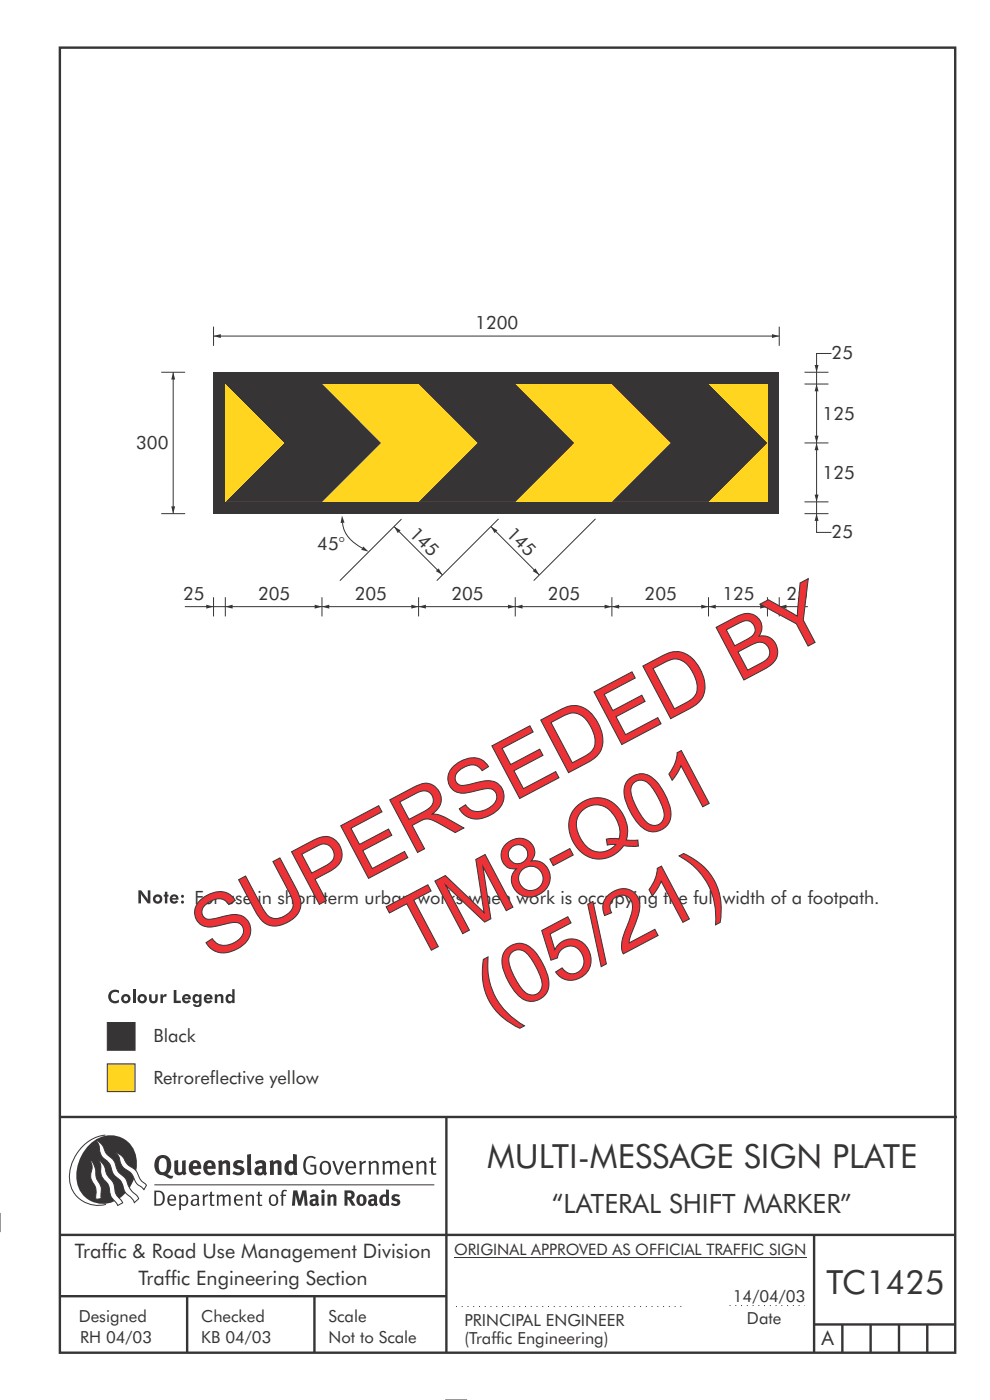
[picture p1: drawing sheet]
<svg xmlns="http://www.w3.org/2000/svg" width="210mm" height="297mm" viewBox="0 0 210 297" stroke-linecap="round" stroke-linejoin="round" font-family="sans-serif">
<g fill="none" stroke="#373435" stroke-width=".51">
<path d="M12.7 10.1h189.9v276.9h-189.9zM12.7 237h190.3M94.7 236.9v50.1M12.7 262h190M12.7 275h82M39.7 275v12M66.7 275v12M172.7 262v25M172.7 281h30M178.7 281v6M184.7 281v6M190.7 281v6"/>
<path d="M196.7 281v6"/>
</g>
<path d="M154.8 277h15.9" fill="none" stroke="#373435" stroke-width=".21" stroke-dasharray=".2 1" stroke-linecap="butt"/>
<g fill="#373435">
<path d="M23.4 210.4l.4-.3 .9-.1 .5 .2v.6a.97 .97 0 0 0-1.4-.1 .97 .97 0 0 0 0 1.4 .97 .97 0 0 0 1.4 0v.6a1.48 1.48 0 0 1-1.9-.3 1.48 1.48 0 0 1 .1-2z"/>
<path d="M28.2 209.9h.5v2.9h-.5z"/>
<path d="M31.6 211h.5v.9a.4 .4 0 0 0 .4 .5 .4 .4 0 0 0 .4-.5v-.9h.6v.9a.92 .92 0 0 1-1 1 .92 .92 0 0 1-.9-1z"/>
<path d="M34 211h.6l-.1 .4a.63 .63 0 0 1 .9-.5l-.1 .6h-.5l-.2 .2v1.1h-.6z"/>
<path d="M36.9 210h.5v2.3h.9v.5h-1.4z"/>
<path d="M45.6 211h.5v.2a.7 .7 0 0 1 .8-.3 .7 .7 0 0 1 .5 .8v1.1h-.5v-1.1a.41 .41 0 0 0-.6-.3 .41 .41 0 0 0-.2 .5v.9h-.5z"/>
<path d="M25.7 211.9a1.01 1.01 0 0 0 2 0 1.01 1.01 0 0 0-2 0zM26.2 211.9a.5 .5 0 0 1 1 0 .5 .5 0 0 1-1 0z"/>
<path d="M29.2 211.9a1.01 1.01 0 0 0 2 0 1.01 1.01 0 0 0-2 0zM29.6 211.9a.5 .5 0 0 1 1 0 .5 .5 0 0 1-1 0z"/>
<path d="M38.9 211.2a.99 .99 0 0 0 0 1.5 .99 .99 0 0 0 1.5-.3l-.4-.2-.3 .2a.44 .44 0 0 1-.6-.4h1.4a.93 .93 0 0 0-.5-1 .93 .93 0 0 0-1.1 .2zM39.2 211.5a.42 .42 0 0 1 .5-.2 .42 .42 0 0 1 .3 .4h-.9z"/>
<path d="M41.3 211.9a.51 .51 0 0 1 1 0 .51 .51 0 0 1-1 0zM41 211.1a1.01 1.01 0 0 0-.1 1.2 1.01 1.01 0 0 0 1 .5l.4-.3v.3a.4 .4 0 0 1-.3 .5 .4 .4 0 0 1-.5-.2h-.6a.93 .93 0 0 0 1.1 .6 .93 .93 0 0 0 .7-.9v-1.8h-.4v.3a.73 .73 0 0 0-1.3-.2z"/>
<path d="M43.5 211.2a.99 .99 0 0 0 0 1.5 .99 .99 0 0 0 1.5-.3l-.4-.2-.2 .2a.44 .44 0 0 1-.7-.4h1.4a.93 .93 0 0 0-.5-1 .93 .93 0 0 0-1.1 .2zM43.8 211.5a.42 .42 0 0 1 .5-.2 .42 .42 0 0 1 .3 .4h-.8z"/>
<path d="M49.3 209.9v1.4a.84 .84 0 0 0-1.2-.3 .84 .84 0 0 0-.2 1.2 .76 .76 0 0 0 .5 .7 .76 .76 0 0 0 .9-.4v.3h.5v-2.9zM48.6 211.4a.47 .47 0 0 1 .5 0 .47 .47 0 0 1 .2 .5l-.1 .3a.46 .46 0 0 1-.8 0v-.6z"/>
</g>
<path d="M22.8 225.7h5.8v5.9h-5.8z" fill-rule="evenodd" fill="#ffd520" stroke="#373435" stroke-width=".21"/>
<path d="M22.8 216.9h5.8v5.9h-5.8z" fill-rule="evenodd" fill="#373435" stroke="#373435" stroke-width=".21"/>
<path d="M96.7 277.2h48.5" fill="none" stroke="#373435" stroke-width=".21" stroke-dasharray=".2 1" stroke-linecap="butt"/>
<path d="M96.3 266.7h74.7" fill="none" stroke="#373435" stroke-width=".21"/>
<g fill="#373435">
<path d="M64.9 245.6a1.61 1.61 0 0 1 2.1 0l-.2 .3a1.17 1.17 0 0 0-1.4-.2 1.17 1.17 0 0 0-.6 1.3 1.42 1.42 0 0 0 1.2 1.9l.7-.2v-1.2h-.8l-.1-.4h1.3v1.8a1.82 1.82 0 0 1-2.2 0 1.82 1.82 0 0 1-.6-2.1l.2-.7z" fill-rule="evenodd"/>
<path d="M68.2 246.5a1.77 1.77 0 0 0 .4 2.7 1.39 1.39 0 0 0 1.4-.5 1.39 1.39 0 0 0 .2-1.5 1.19 1.19 0 0 0-2-.7zM68.5 246.8a.83 .83 0 0 1 1 .1 .83 .83 0 0 1 .2 .9 .75 .75 0 0 1-.6 1.1 .75 .75 0 0 1-.8-.8v-1z" fill-rule="evenodd"/>
<path d="M70.5 246.4l.4-.1 .8 2.4 .8-2.3h.5l-1.1 2.8h-.4z" fill-rule="evenodd"/>
<path d="M73.6 246.7a1.74 1.74 0 0 0 .5 2.5h.9l.5-.3-.2-.3a.89 .89 0 0 1-1.1 .2 .89 .89 0 0 1-.4-1h1.7a1.15 1.15 0 0 0-.4-1.3 1.15 1.15 0 0 0-1.5 .2zM74 246.8a.67 .67 0 0 1 .8-.1 .67 .67 0 0 1 .3 .8h-1.3z" fill-rule="evenodd"/>
<path d="M76.2 246.4l.4-.1 .1 .4 .5-.4h.5l-.2 .5a.61 .61 0 0 0-.8 .6v1.8h-.4z" fill-rule="evenodd"/>
<path d="M78.1 246.4l.5-.1 .1 .4a.89 .89 0 0 1 .9-.4 .89 .89 0 0 1 .7 .7v2.2h-.4v-2.2l-.1-.2-.3-.1-.8 .4v2.1h-.4z" fill-rule="evenodd"/>
<path d="M81.1 246.4l.4-.1 .1 .4a.83 .83 0 0 1 .8-.4 .83 .83 0 0 1 .7 .5 .86 .86 0 0 1 .9-.5 .86 .86 0 0 1 .7 .7v2.2h-.4l-.1-2.3a.5 .5 0 0 0-.8 0l-.2 .2v2.1h-.5v-2.2l-.4-.3-.7 .4v2.1h-.4z" fill-rule="evenodd"/>
<path d="M85.7 246.7a1.74 1.74 0 0 0 .5 2.5h.9l.5-.3-.2-.3a.89 .89 0 0 1-1.1 .2 .89 .89 0 0 1-.4-1h1.7a1.15 1.15 0 0 0-.5-1.3 1.15 1.15 0 0 0-1.4 .2zM86 246.8a.67 .67 0 0 1 .9-.1 .67 .67 0 0 1 .3 .8h-1.3z" fill-rule="evenodd"/>
<path d="M88.3 246.4l.4-.1 .1 .4a.89 .89 0 0 1 .9-.4 .89 .89 0 0 1 .8 .7v2.2h-.5v-2.2l-.1-.2-.3-.1-.8 .4v2.1h-.4z" fill-rule="evenodd"/>
<path d="M91.5 245.6l.4-.1v.9h.7l-.2 .3h-.5v2.1l.1 .1h.5l.1 .3a.71 .71 0 0 1-1.2-.6v-1.9h-.3v-.3h.3z" fill-rule="evenodd"/>
<path d="M37 246.3l.8-.2v2a.46 .46 0 0 0 .2 .6 .46 .46 0 0 0 .6-.2v-2.2l.8-.2v2.4l.2 .5-.6 .4-.2-.3a1.03 1.03 0 0 1-1.2 .2 1.03 1.03 0 0 1-.6-1.1z" fill-rule="evenodd"/>
<path d="M40.4 246.6a1.64 1.64 0 0 0 0 2.2 1.64 1.64 0 0 0 2.3 .1l-.4-.4a.78 .78 0 0 1-.9 .3 .78 .78 0 0 1-.5-.8h1.8a1.37 1.37 0 0 0-.6-1.7 1.37 1.37 0 0 0-1.7 .3zM41.1 246.9a.48 .48 0 0 1 .6-.1 .48 .48 0 0 1 .2 .6h-1z" fill-rule="evenodd"/>
<path d="M43.5 246.6a1.65 1.65 0 0 0-.2 1.9 1.65 1.65 0 0 0 1.9 .8l.5-.4-.3-.4a.78 .78 0 0 1-.9 .3 .78 .78 0 0 1-.5-.8h1.8a1.37 1.37 0 0 0-.6-1.7 1.37 1.37 0 0 0-1.7 .3zM44.1 246.9a.48 .48 0 0 1 .6-.1 .48 .48 0 0 1 .2 .6h-.9z" fill-rule="evenodd"/>
<path d="M46.3 246.3l.7-.2 .1 .4a.95 .95 0 0 1 1-.3 .95 .95 0 0 1 .7 .8v2.3h-.8v-2.3l-.3-.2-.5 .3v2.2h-.8z" fill-rule="evenodd"/>
<path d="M49.7 246.5a1.73 1.73 0 0 1 2-.1l-.2 .5-.6-.2a.42 .42 0 0 0-.6 .3l.2 .3a1.23 1.23 0 0 1 1.4 1 1.47 1.47 0 0 1-2.3 .9l-.3-.2 .3-.6 .7 .3a.47 .47 0 0 0 .7-.3 .87 .87 0 0 0-1-.5l-.4-.2-.1-.4z" fill-rule="evenodd"/>
<path d="M54.1 246.6l.3 .5 .3-.1a.62 .62 0 0 1 .9 0l.1 .4a1.21 1.21 0 0 0-1.4 .3 1.21 1.21 0 0 0-.1 1.3 1.19 1.19 0 0 0 1.6 .1l.5 .3 .4-.5-.3-.3v-1.4a.96 .96 0 0 0-1.3-1zM55 248l.6-.1v.7a.43 .43 0 0 1-.6 .1 .43 .43 0 0 1 0-.7z" fill-rule="evenodd"/>
<path d="M57.2 246.3l.7-.2 .1 .4a.95 .95 0 0 1 1-.3 .95 .95 0 0 1 .7 .8v2.3h-.8v-2.3l-.2-.2-.6 .3v2.2h-.8z" fill-rule="evenodd"/>
<path d="M62.2 244.8v1.5a1.29 1.29 0 0 0-1.4 .2 1.29 1.29 0 0 0-.5 1.3 1.24 1.24 0 0 0 .6 1.3 1.24 1.24 0 0 0 1.4 0l.1 .2h.7l-.1-4.3zM61.5 246.9l.4-.1 .3 .2v1.5l-.3 .1a.48 .48 0 0 1-.6-.4 1.52 1.52 0 0 1 .2-1.3z" fill-rule="evenodd"/>
<path d="M52.4 245l.8-.2 .2 4.5h-.8l-.1-.2z" fill-rule="evenodd"/>
</g>
<path d="M22.4 240.8a9 9 0 0 0-7.4 10.9 6.2 6.2 0 0 0 7.5 3.8M32.7 251.4h59.4" fill="none" stroke="#373435" stroke-width=".21"/>
<path d="M19.1 242.7a5.7 5.7 0 0 1 6.5-1.4 5.7 5.7 0 0 1 3.4 5.7 8.6 8.6 0 0 1-6.2 8.3 5.7 5.7 0 0 1-6.5-7 9.9 9.9 0 0 1 2.8-5.6z" fill-rule="evenodd" fill="#373435"/>
<path d="M24.5 244.5a3.1 3.1 0 0 1 2.3 2.2l.7 .7a3.2 3.2 0 0 1 2 2.4l.4 .6 1.2 1.1-.6 .9-.2-.3a3.5 3.5 0 0 1-1.9-2.1 3.8 3.8 0 0 0-2.1-2.2 3.5 3.5 0 0 1-1-2.2zM20.4 241.9a3.4 3.4 0 0 1 1.9 2.5l.7 .8a3.3 3.3 0 0 1 1.7 2.6 4.4 4.4 0 0 0 1.7 2l.3 .3a6.1 6.1 0 0 0 2.5 3.7l.2 .5-.9 .9a6.1 6.1 0 0 0-1.9-2.2l-.4-.8a3.6 3.6 0 0 0-1.9-2.8l-.6-1a3.6 3.6 0 0 0-1.9-2.8 3.7 3.7 0 0 1-.8-2.4zM21 246.1a3.4 3.4 0 0 1 1.5 2.7l.6 1a3.8 3.8 0 0 1 1.4 3.1l.3 .7 1.2 1.6-1 .6-.5-.8a3.2 3.2 0 0 1-1.3-2.8 4.3 4.3 0 0 0-1.4-2.2 4.7 4.7 0 0 1-.5-2.9zM19.2 246.1a5.1 5.1 0 0 1 1.2 3.7l.3 .7a3.1 3.1 0 0 1 .7 3l.1 .8-1.1 .2-.1-.8a3.5 3.5 0 0 0-.9-3.3 3.6 3.6 0 0 1 .1-2.5z" fill-rule="evenodd" fill="#fefefe" stroke="#373435" stroke-width=".21"/>
<g fill="#373435">
<path d="M33.4 245.5a2.51 2.51 0 0 0 .4 3.7l.8 .1a2.78 2.78 0 0 0 2 .7l.2-.6h-.6l-.7-.3a2.56 2.56 0 0 0 0-3.8 1.83 1.83 0 0 0-2.1 .2zM34 245.9a.87 .87 0 0 1 1 0 .87 .87 0 0 1 .4 .9v.4a1.17 1.17 0 0 1-.9 1.5l-.3-.1a2.38 2.38 0 0 1-.2-2.7z" fill-rule="evenodd"/>
<path d="M33.1 252.9v2.6a1.12 1.12 0 0 0 1.2-.3 1.12 1.12 0 0 0 .2-1.2l-.1-.5-.3-.4zM32.7 252.6h1.1a1.67 1.67 0 0 1 1.2 1.6 1.67 1.67 0 0 1-1.3 1.6h-1zM36.1 253.9l-.2 .5h1.1a.55 .55 0 0 0-.3-.6 .55 .55 0 0 0-.6 .1zM35.8 253.7a.95 .95 0 0 1 1.2-.1 .95 .95 0 0 1 .4 1.1h-1.5a.72 .72 0 0 0 .4 .8 .72 .72 0 0 0 .9-.2l.1 .3a1.15 1.15 0 0 1-1.5 0 1.15 1.15 0 0 1-.2-1.5zM38.4 254.1v1.2a.7 .7 0 0 0 .9 .1 .7 .7 0 0 0 .2-.9 .61 .61 0 0 0-.4-.7 .61 .61 0 0 0-.7 .3zM38 253.5l.3-.1 .1 .4a.95 .95 0 0 1 1.2-.2 .95 .95 0 0 1 .3 1.2 .92 .92 0 0 1-.5 .9 .92 .92 0 0 1-1-.1v1.1l-.4 .1zM40.9 254.8a.5 .5 0 0 0 .2 .8 .5 .5 0 0 0 .7-.4v-.6zM40.5 253.7a1 1 0 0 1 1.7 .3v1.4l.2 .2-.2 .3-.3-.3a.78 .78 0 0 1-1.4-.1 .78 .78 0 0 1 .8-1.1h.5a.58 .58 0 0 0-.3-.7 .58 .58 0 0 0-.7 .2zM43 253.5l.3-.1 .1 .4 .3-.3 .5-.1-.2 .4a.52 .52 0 0 0-.6 .5v1.5h-.4zM44.6 252.9l.4-.1-.1 .7h.6l-.1 .3h-.5v1.5a.35 .35 0 0 0 .6 .3v.2a.57 .57 0 0 1-.6 .1 .57 .57 0 0 1-.3-.5v-1.6h-.3v-.3h.3zM45.9 253.5l.4-.1 .1 .4 .2-.2a.64 .64 0 0 1 1 .2 .7 .7 0 0 1 .8-.4 .7 .7 0 0 1 .5 .6v1.8h-.3v-1.7l-.3-.4-.7 .4v1.7h-.3v-1.6a.38 .38 0 0 0-.3-.5 .38 .38 0 0 0-.5 .2l-.1 .2v1.7h-.4zM50.2 253.9l-.2 .5h1.1a.55 .55 0 0 0-.2-.6 .55 .55 0 0 0-.7 .1zM49.9 253.7a.95 .95 0 0 1 1.2-.1 .95 .95 0 0 1 .4 1.1h-1.5a.72 .72 0 0 0 .4 .8 .72 .72 0 0 0 .9-.2l.1 .3a1.15 1.15 0 0 1-1.5 0 1.15 1.15 0 0 1-.2-1.5zM52.1 253.5l.3-.1 .1 .4a.72 .72 0 0 1 .8-.4 .72 .72 0 0 1 .6 .6v1.8h-.4v-1.6a.45 .45 0 0 0-.3-.5 .45 .45 0 0 0-.5 .2l-.2 .2v1.7h-.3zM54.7 252.9l.4-.1v.7h.6l-.1 .3h-.5v1.5a.35 .35 0 0 0 .5 .3v.2a.57 .57 0 0 1-.6 .1 .57 .57 0 0 1-.3-.5v-1.6h-.3v-.3h.3zM57.6 253.9l-.2 .7a.65 .65 0 0 0 .3 .8 .65 .65 0 0 0 .8-.2l.1-.1a.93 .93 0 0 0-.7-1.4zM57.3 253.7a1.12 1.12 0 0 1 1.4 0 1.12 1.12 0 0 1 .3 1.5 1.01 1.01 0 0 1-1.3 .6 1.01 1.01 0 0 1-.7-1.2zM59.9 252.6l.5-.2 .5 .2-.1 .2-.4-.1-.3 .2v.6h.6l-.1 .3h-.5v2h-.4v-2h-.2v-.3h.2zM62.2 252.6l-.3 3.2h.7l.1-2.3 .6 2.3h.6l.6-2.3 .1 2.3h.7l-.3-3.2h-.9l-.5 2.1-.5-2.1zM65.7 253.7l.3 .4a.51 .51 0 0 1 .5-.3 .51 .51 0 0 1 .4 .4v.1a.88 .88 0 0 0-1.1 .4 .88 .88 0 0 0 .2 1.1 .9 .9 0 0 0 1.1-.2l.3 .3 .4-.4-.2-.2v-1.1a.87 .87 0 0 0-.5-.8 .87 .87 0 0 0-1 .1zM66.4 254.8h.5v.5l-.1 .1h-.3l-.2-.1zM68.2 253.5v2.3h.6v-2.4zM68.1 252.8a.4 .4 0 0 0 .8 0 .4 .4 0 0 0-.8 0zM69.4 253.5l.1 2.3h.6v-1.7a.33 .33 0 0 1 .4-.2 .33 .33 0 0 1 .3 .4v1.5h.6v-1.7a.75 .75 0 0 0-.6-.7 .75 .75 0 0 0-.8 .3v-.3zM73.1 252.6v3.2h.6v-1.3l.3 .2 .7 1.1h.7l-.9-1.4a.94 .94 0 0 0 .7-1 .94 .94 0 0 0-.9-.8zM73.7 253.1a.51 .51 0 0 1 .8 .1 .51 .51 0 0 1-.2 .7l-.6 .1zM75.9 253.7a1.19 1.19 0 0 0-.1 1.7 1.19 1.19 0 0 0 1.8 0 1.19 1.19 0 0 0-.1-1.6 1.19 1.19 0 0 0-1.6-.1zM76.5 253.9l.2-.1a.99 .99 0 0 1 0 1.6 1.06 1.06 0 0 1-.2-1.5zM78.1 253.7l.3 .4a.51 .51 0 0 1 .5-.3 .51 .51 0 0 1 .5 .4v.1a.88 .88 0 0 0-1.2 .4 .88 .88 0 0 0 .2 1.1 .9 .9 0 0 0 1.1-.2l.3 .3 .4-.4-.2-.2v-1.1a.87 .87 0 0 0-.5-.8 .87 .87 0 0 0-1 .1zM78.9 254.8h.4v.5l-.1 .1h-.3l-.1-.1zM81.9 252.3v1.2a1.2 1.2 0 0 0-1.4 .6 1.2 1.2 0 0 0 .2 1.4l.5 .3 .8-.1v.1h.6l-.1-3.4zM81.4 253.9l.5 .1-.1 1.2a.46 .46 0 0 1-.5 0 .46 .46 0 0 1-.1-.5zM83.3 253.6a.79 .79 0 0 0-.1 .9 .79 .79 0 0 0 .9 .4 .33 .33 0 0 1 0 .5 .33 .33 0 0 1-.5 0l-.4-.3-.3 .5a1.15 1.15 0 0 0 1.2 .3 1.15 1.15 0 0 0 .8-1 1.49 1.49 0 0 0-1.2-.8 .4 .4 0 0 1 .3-.3 .4 .4 0 0 1 .4 .1l.2 .1 .2-.4a1.47 1.47 0 0 0-1.5 0z" fill-rule="evenodd"/>
</g>
<path d="M0 257.3v4.1M94.4 297h4.7" fill="none" stroke="#373435" stroke-width=".21"/>
<path d="M45.3 79h120v30h-120z" fill-rule="evenodd" fill="#373435"/>
<path d="M47.8 81.5h115v25h-115z" fill-rule="evenodd" fill="#ffd520"/>
<path d="M45.3 71.3h120" fill="none" stroke="#373435" stroke-width=".21"/>
<g fill="#373435">
<path d="M163.8 70.9l1.5 .4-1.5 .4z"/>
<path d="M45.3 71.3l1.5-.4v.8z"/>
</g>
<path d="M165.3 69.3v4.1M173.2 94v12.5" fill="none" stroke="#373435" stroke-width=".21"/>
<g fill="#373435">
<path d="M172.8 104.9h.8l-.4 1.6z"/>
<path d="M173.2 94l.4 1.5h-.8z"/>
<path d="M47.8 81.5h20.5l12.5 12.5-12.5 12.5h-20.5l12.5-12.5z" fill-rule="evenodd"/>
<path d="M129.8 81.5h20.5l12.5 12.5-12.5 12.5h-20.5l12.5-12.5z" fill-rule="evenodd"/>
<path d="M88.8 81.5h20.5l12.5 12.5-12.5 12.5h-20.5l12.5-12.5z" fill-rule="evenodd"/>
</g>
<path d="M173.2 81.5v12.5M170.7 106.5h5M173.2 106.5v2.5" fill="none" stroke="#373435" stroke-width=".21"/>
<g fill="#373435">
<path d="M172.8 92.4h.8l-.4 1.6z"/>
<path d="M173.2 81.5l.4 1.5h-.8z"/>
</g>
<path d="M170.7 79h5M176.4 75h-3.2v6.5M170.7 94h5M170.7 81.5h5M170.7 109h5" fill="none" stroke="#373435" stroke-width=".21"/>
<path d="M172.8 77.4h.8l-.4 1.6z" fill="#373435"/>
<path d="M34.2 79h5.1M36.7 79v30M34.2 109h5.1" fill="none" stroke="#373435" stroke-width=".21"/>
<g fill="#373435">
<path d="M36.3 107.4h.9l-.5 1.6z"/>
<path d="M36.7 79l.5 1.5h-.9z"/>
</g>
<path d="M83.6 111.7l10.2 10.3M85.2 110.1l-13.1 13.1M105.8 110.1l-13.1 13.1M45.3 126.7v4.1M162.8 126.7v4.1" fill="none" stroke="#373435" stroke-width=".21"/>
<g fill="#373435">
<path d="M83.6 111.7l1.4 .8-.6 .6z"/>
<path d="M92.5 121.2l.5-.6 .8 1.4z"/>
</g>
<path d="M45.3 128.7h23M47.8 126.7v4.1" fill="none" stroke="#373435" stroke-width=".21"/>
<g fill="#373435">
<path d="M66.8 128.3l1.5 .4-1.5 .4z"/>
<path d="M47.8 128.7l1.5-.4v.8z"/>
</g>
<path d="M39.2 128.7h6.1" fill="none" stroke="#373435" stroke-width=".21"/>
<path d="M43.8 128.3l1.5 .4-1.5 .4z" fill="#373435"/>
<path d="M68.3 126.7v4.1M68.3 128.7h20.5" fill="none" stroke="#373435" stroke-width=".21"/>
<g fill="#373435">
<path d="M87.3 128.3l1.5 .4-1.5 .4z"/>
<path d="M68.3 128.7l1.5-.4v.8z"/>
</g>
<path d="M88.8 126.7v4.1M88.8 128.7h20.5" fill="none" stroke="#373435" stroke-width=".21"/>
<g fill="#373435">
<path d="M107.8 128.3l1.5 .4-1.5 .4z"/>
<path d="M88.8 128.7l1.5-.4v.8z"/>
</g>
<path d="M109.3 126.7v4.1M109.3 128.7h20.5" fill="none" stroke="#373435" stroke-width=".21"/>
<g fill="#373435">
<path d="M128.3 128.3l1.5 .4-1.5 .4z"/>
<path d="M109.3 128.7l1.5-.4v.8z"/>
</g>
<path d="M129.8 128.7h20.5M129.8 126.7v4.1" fill="none" stroke="#373435" stroke-width=".21"/>
<g fill="#373435">
<path d="M148.8 128.3l1.5 .4-1.5 .4z"/>
<path d="M129.8 128.7l1.5-.4v.8z"/>
</g>
<path d="M150.3 128.7h12.5M150.3 126.7v4.1" fill="none" stroke="#373435" stroke-width=".21"/>
<g fill="#373435">
<path d="M161.3 128.3l1.5 .4-1.5 .4z"/>
<path d="M150.3 128.7l1.5-.4v.8z"/>
</g>
<path d="M162.8 128.7h8.6M165.3 126.7v4.1" fill="none" stroke="#373435" stroke-width=".21"/>
<path d="M165.3 128.7l1.5-.4v.8z" fill="#373435"/>
<path d="M104.1 111.7l10.3 10.3" fill="none" stroke="#373435" stroke-width=".21"/>
<g fill="#373435">
<path d="M104.1 111.7l1.4 .8-.6 .6z"/>
<path d="M113.6 120.6l.8 1.4-1.4-.8z"/>
</g>
<path d="M72.7 110.9a6.8 6.8 0 0 0 4.1 5.4M126.3 110.1l-13.1 13.1" fill="none" stroke="#373435" stroke-width=".21"/>
<g fill="#373435">
<path d="M77 115.9l1.2 1.1-1.6-.3z"/>
<path d="M72.5 109.4l.6 1.5-.9 .1z"/>
</g>
<path d="M173.2 109v4h3.2" fill="none" stroke="#373435" stroke-width=".21"/>
<path d="M173.2 109l.4 1.5h-.8z" fill="#373435"/>
<path d="M45.3 69.3v4.1" fill="none" stroke="#373435" stroke-width=".21"/>
<g fill="#373435">
<path d="M29.4 188.9h.6l1.4 2.1-.1-2.1h.6v2.8h-.6l-1.4-2.2v2.2h-.5z"/>
<path d="M35 189.2h.5v.6h.3v.4h-.3v1.5h-.5v-1.5h-.3v-.4h.3z"/>
<path d="M32.4 190.7a1.01 1.01 0 0 0 2 0 1.01 1.01 0 0 0-2 0zM32.9 190.7a.5 .5 0 0 1 1 0 .5 .5 0 0 1-1 0z"/>
<path d="M36.3 190a.99 .99 0 0 0 0 1.5 .99 .99 0 0 0 1.5-.2l-.4-.3-.3 .2a.44 .44 0 0 1-.6-.3h1.4a.93 .93 0 0 0-.5-1.1 .93 .93 0 0 0-1.1 .2zM36.6 190.3a.42 .42 0 0 1 .4-.1 .42 .42 0 0 1 .3 .3h-.8z"/>
<path d="M38.4 191.4a.32 .32 0 0 0 .6 0 .32 .32 0 0 0-.6 0zM38.4 190.2a.32 .32 0 0 0 .6 0 .32 .32 0 0 0-.6 0z"/>
</g>
<g font-size="17.6" fill="#ed3237">
<text x="44.9" y="204" transform="rotate(-28 44.9 204)">SUPERSEDED BY</text>
<text x="87.5" y="203.7" transform="rotate(-28 87.5 203.7)">TM8-Q01</text>
<text x="104.9" y="216.8" transform="rotate(-28 104.9 216.8)">(05/21)</text>
</g>
<g font-size="7.1" fill="#373435">
<text x="103.3" y="247.8">MULTI-MESSAGE SIGN PLATE</text>
<text x="175.3" y="274.5">TC1425</text>
</g>
<text font-size="5.6" fill="#373435" x="117.1" y="257.3">“LATERAL SHIFT MARKER”</text>
<g font-size="4.2" fill="#373435">
<text x="15.9" y="267">Traffic &amp; Road Use Management Division</text>
<text x="29.4" y="272.6">Traffic Engineering Section</text>
<text x="174.3" y="285.4">A</text>
</g>
<g font-size="3.9" fill="#373435">
<text x="100.8" y="69.8">1200</text>
<text x="176.4" y="76.2">25</text>
<text x="174.5" y="89.1">125</text>
<text x="28.9" y="95.3">300</text>
<text x="174.5" y="101.6">125</text>
<text x="86.7" y="113.5" transform="rotate(45 86.7 113.5)">145</text>
<text x="107.2" y="113.5" transform="rotate(45 107.2 113.5)">145</text>
<text x="67.3" y="116.6">45°</text>
<text x="176.4" y="114.2">25</text>
<text x="38.8" y="127.2">25</text>
<text x="54.7" y="127.2">205</text>
<text x="75.2" y="127.2">205</text>
<text x="95.7" y="127.2">205</text>
<text x="116.2" y="127.2">205</text>
<text x="136.7" y="127.2">205</text>
<text x="153.2" y="127.2">125</text>
<text x="166.8" y="127.2">25</text>
<text x="41.2" y="191.9">For use in short-term urban works when work is occupying the full width of a footpath.</text>
<text x="32.5" y="221.1">Black</text>
<text x="32.5" y="229.9">Retroreflective yellow</text>
</g>
<g font-size="3.5" fill="#373435">
<text x="16.7" y="280.4">Designed</text>
<text x="42.7" y="280.4">Checked</text>
<text x="69.7" y="280.4">Scale</text>
<text x="98.5" y="281.4">PRINCIPAL ENGINEER</text>
<text x="155.4" y="276.3">14/04/03</text>
<text x="158.5" y="281">Date</text>
<text x="17" y="284.8">RH 04/03</text>
<text x="42.7" y="284.8">KB 04/03</text>
<text x="69.7" y="285">Not to Scale</text>
<text x="98.5" y="285.1">(Traffic Engineering)</text>
</g>
<text font-size="3.4" fill="#373435" x="96.3" y="266.3">ORIGINAL APPROVED AS OFFICIAL TRAFFIC SIGN</text>
</svg>
